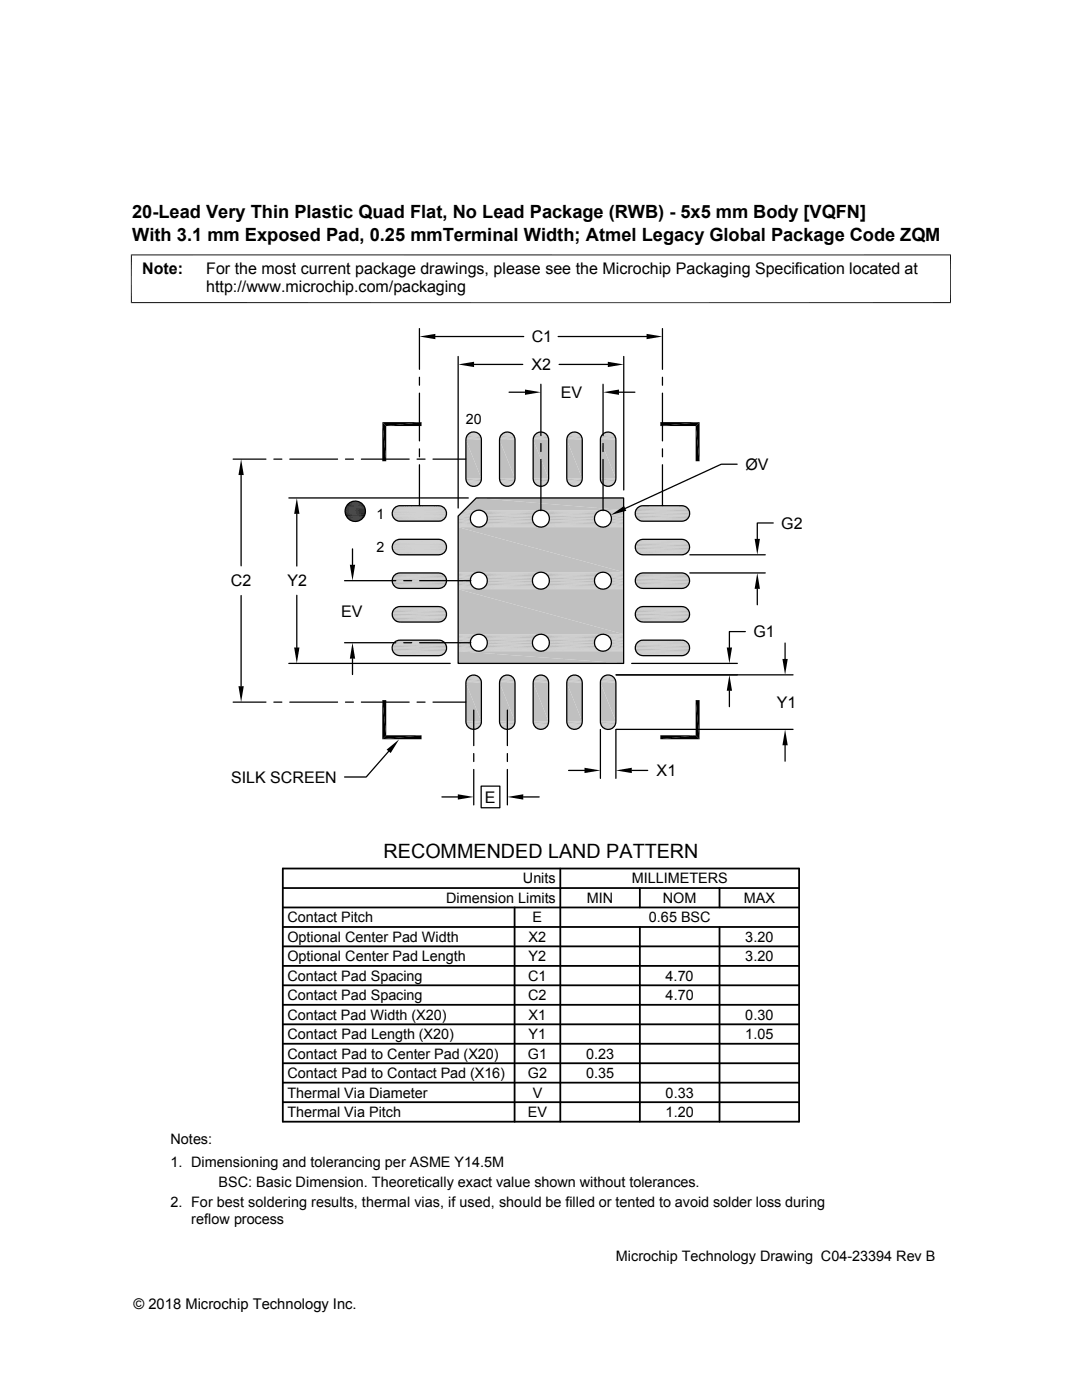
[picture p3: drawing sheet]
<svg xmlns="http://www.w3.org/2000/svg" width="216mm" height="279mm" viewBox="0 0 216 279" stroke-linecap="round" stroke-linejoin="round" font-family="sans-serif">
<g fill="#c0c0c0">
<path d="M94.1 86.3h.8z"/>
<path d="M94.4 86.2l.5 .1z"/>
<path d="M120.9 86.3h.9z"/>
<path d="M121.2 86.2l.6 .1z"/>
<path d="M114.2 86.3h.9z"/>
<path d="M114.5 86.2l.6 .1z"/>
<path d="M107.5 86.3h.9z"/>
<path d="M107.8 86.2l.6 .1z"/>
<path d="M100.8 86.3h.8z"/>
<path d="M101.1 86.2l.5 .1z"/>
<path d="M93.8 86.4l.3-.1 1.1 .1z"/>
<path d="M94.1 86.3l1.1 .1z"/>
<path d="M120.6 86.4l.3-.1 1.1 .1z"/>
<path d="M120.9 86.3l1.1 .1z"/>
<path d="M113.9 86.4l.3-.1 1.1 .1z"/>
<path d="M114.2 86.3l1.1 .1z"/>
<path d="M107.2 86.4l.3-.1 1.1 .1z"/>
<path d="M107.5 86.3l1.1 .1z"/>
<path d="M100.5 86.4l.3-.1 1.1 .1z"/>
<path d="M100.8 86.3l1.1 .1z"/>
<path d="M93.6 86.5l.2-.1 1.7 .1z"/>
<path d="M93.8 86.4h1.4l.3 .1z"/>
<path d="M120.4 86.5l.2-.1 1.7 .1z"/>
<path d="M120.6 86.4h1.4l.3 .1z"/>
<path d="M113.7 86.5l.2-.1 1.7 .1z"/>
<path d="M113.9 86.4h1.4l.3 .1z"/>
<path d="M107 86.5l.2-.1 1.7 .1z"/>
<path d="M107.2 86.4h1.4l.3 .1z"/>
<path d="M100.3 86.5l.2-.1 1.7 .1z"/>
<path d="M100.5 86.4h1.4l.3 .1z"/>
</g>
<path d="M93.4 86.6h2.3" fill="none" stroke="#c0c0c0" stroke-width=".21"/>
<path d="M100.1 86.6h2.3M106.8 86.6h2.3M113.5 86.6h2.3M120.2 86.6h2.3" fill="none" stroke="#c0c0c0" stroke-width=".2"/>
<path d="M93.2 86.8h2.6M99.9 86.8h2.6M106.6 86.8h2.6M113.3 86.8h2.7M120 86.8h2.7" fill="none" stroke="#c0c0c0" stroke-width=".23"/>
<path d="M93.1 87.1h2.9M99.8 87.1h2.9M106.5 87.1h2.9M113.2 87.1h2.9M119.9 87.1h2.9" fill="none" stroke="#c0c0c0" stroke-width=".25"/>
<path d="M93 87.3h3M99.7 87.3h3M106.4 87.3h3.1M113.1 87.3h3.1M119.8 87.3h3.1" fill="none" stroke="#c0c0c0" stroke-width=".28"/>
<path d="M93 87.6h3.1M99.7 87.6h3.1M106.4 87.6h3.1M113.1 87.6h3.1M119.8 87.6h3.1" fill="none" stroke="#c0c0c0" stroke-width=".3"/>
<g fill="#c0c0c0">
<path d="M119.8 87.8l3.1 7.7h-3.1z"/>
<path d="M119.8 87.8h3.1v7.7z"/>
<path d="M113.1 87.8l3.1 7.7h-3.1z"/>
<path d="M113.1 87.8h3.1v7.7z"/>
<path d="M106.4 87.8l3.1 7.7h-3.1z"/>
<path d="M106.4 87.8h3.1v7.7z"/>
<path d="M99.7 87.8l3.1 7.7h-3.1z"/>
<path d="M99.7 87.8h3.1v7.7z"/>
<path d="M93 87.8l3.1 7.7h-3.1z"/>
<path d="M93 87.8h3.1v7.7z"/>
</g>
<path d="M93 95.7h3.1M99.7 95.7h3.1M106.4 95.7h3.1M113.1 95.7h3.1M119.8 95.7h3.1" fill="none" stroke="#c0c0c0" stroke-width=".3"/>
<path d="M93 95.9h3M99.7 95.9h3M106.4 95.9h3.1M113.1 95.9h3.1M119.8 95.9h3.1" fill="none" stroke="#c0c0c0" stroke-width=".28"/>
<path d="M93.1 96.2h2.9M99.8 96.2h2.9M106.5 96.2h2.9M113.2 96.2h2.9M119.9 96.2h2.9" fill="none" stroke="#c0c0c0" stroke-width=".25"/>
<path d="M99.9 96.4h2.6M100.1 96.6h2.3M106.6 96.4h2.6M106.8 96.6h2.3M113.3 96.4h2.7M113.5 96.6h2.3M120 96.4h2.7M120.2 96.6h2.3" fill="none" stroke="#c0c0c0" stroke-width=".21"/>
<path d="M93.2 96.4h2.6" fill="none" stroke="#c0c0c0" stroke-width=".23"/>
<path d="M93.4 96.7h2.3" fill="none" stroke="#c0c0c0" stroke-width=".2"/>
<g fill="#c0c0c0">
<path d="M120.4 96.8l1.6 .1h-1.4z"/>
<path d="M120.4 96.8h1.9l-.3 .1z"/>
<path d="M113.7 96.8l1.6 .1h-1.4z"/>
<path d="M113.7 96.8h1.9l-.3 .1z"/>
<path d="M107 96.8l1.6 .1h-1.4z"/>
<path d="M107 96.8h1.9l-.3 .1z"/>
<path d="M100.3 96.8l1.6 .1h-1.4z"/>
<path d="M100.3 96.8h1.9l-.3 .1z"/>
<path d="M93.6 96.8l1.6 .1h-1.4z"/>
<path d="M93.6 96.8h1.9l-.3 .1z"/>
<path d="M120.6 96.9l1.2 .1z"/>
<path d="M120.6 96.9h1.4l-.2 .1z"/>
<path d="M113.9 96.9l1.2 .1z"/>
<path d="M113.9 96.9h1.4l-.2 .1z"/>
<path d="M107.2 96.9l1.2 .1z"/>
<path d="M107.2 96.9h1.4l-.2 .1z"/>
<path d="M100.5 96.9l1.1 .1z"/>
<path d="M100.5 96.9h1.4l-.3 .1z"/>
<path d="M93.8 96.9l1.1 .1z"/>
<path d="M93.8 96.9h1.4l-.3 .1z"/>
<path d="M120.9 97h.6z"/>
<path d="M120.9 97h.9z"/>
<path d="M114.2 97h.6z"/>
<path d="M114.2 97h.9z"/>
<path d="M107.5 97h.6z"/>
<path d="M107.5 97h.9z"/>
<path d="M100.8 97h.6z"/>
<path d="M100.8 97h.8z"/>
<path d="M94.1 97l.6 .1z"/>
<path d="M94.1 97h.8z"/>
</g>
<g fill="none" stroke="#c0c0c0" stroke-width=".2">
<path d="M78.3 102.4h10.8M78.3 102.5h10.8M78.3 102.3h10.8M78.3 109h10.8M78.3 102.7h10.8M78.3 109.1h10.8M78.3 109.3h10.8M78.3 109.4h10.8M78.3 102.1h10.8M78.3 108.8h10.8M78.3 102.8h10.8M78.3 109.5h10.8"/>
<path d="M78.3 108.7h10.7M78.3 109.7h10.7M78.3 102h10.7M78.3 103h10.7M78.4 103.1h10.6M78.4 109.8h10.6M78.4 101.8h10.6M78.4 108.5h10.6M78.4 110h10.5M78.4 108.4h10.5M78.4 103.3h10.5M78.4 101.7h10.5"/>
<path d="M78.5 101.6h10.3M78.5 108.3h10.3M78.5 103.4h10.3M78.5 110.1h10.3M78.6 108.2h10.2M78.6 110.2h10.2M78.6 103.5h10.2M78.6 101.5h10.2M78.7 108.1h9.9M78.7 103.6h9.9M78.7 110.3h9.9M78.7 101.4h9.9"/>
<path d="M78.8 110.4h9.8M78.8 117.1h9.8M78.8 114.7h9.8M78.8 108h9.8M78.8 101.3h9.8M78.8 103.7h9.8M79 101.2h9.4M79 107.9h9.4M79 103.8h9.4M79 110.5h9.4M79 110.6h9.3M79 117.3h9.4"/>
<path d="M79 114.5h9.4M79 107.8h9.3M79 101.1h9.4M79.2 101h8.9M79.2 107.7h8.9M79.2 103.9h8.9M79.2 110.6h8.9M79.2 114.4h8.9M79.2 110.7h8.9M79.2 117.4h8.9M79.3 103.9h8.8M79.5 101h8.3"/>
<path d="M79.5 104h8.3M79.5 107.6l8.3 .1M79.5 114.4h8.3M79.5 117.4h8.3M79.5 100.9h8.3M87.8 110.7h-8.3M127.3 103.7h9.8M127.3 101.2h9.8M127.3 110.4h9.8M127.3 117.1h9.8M127.3 108h9.8M127.3 114.7h9.8"/>
<path d="M127.5 103.9h9.4M127.5 110.6h9.4M127.5 117.3h9.4M127.5 101.1h9.4M127.5 107.8h9.4M127.5 114.5h9.4M127.7 101h8.9M127.7 107.7h8.9M127.7 114.4h8.9M127.7 104h8.9M127.7 110.7h8.9M127.7 117.4h8.9"/>
<path d="M128 100.9h8.3M128 107.6h8.3M128 114.4h8.3M128 104h8.3M128 110.7h8.3M128 117.4h8.3M78.8 123.8h9.8M78.8 130.5h9.8M78.8 121.4h9.8M78.8 128.1h9.8M79 124h9.4M79 130.7h9.4"/>
<path d="M79 121.2h9.4M79 127.9h9.4M79.2 121.1h8.9M79.2 127.8h8.9M79.2 124.1h8.9M79.2 130.8h8.9M79.5 121.1h8.3M79.5 127.8h8.3M79.5 124.1h8.3M79.5 130.8h8.3M127.3 123.8h9.8M127.3 130.5h9.8"/>
<path d="M127.3 121.4h9.8M127.3 128.1h9.8M127.5 124h9.4M127.5 130.7h9.4M127.5 121.2h9.4M127.5 127.9h9.4M127.7 121.1h8.9M127.7 127.8h8.9M127.7 124.1h8.9M127.7 130.8h8.9M128 121.1h8.3M128 127.8h8.3"/>
<path d="M128 124.1h8.3M128 130.8h8.3"/>
</g>
<g fill="none" stroke="#c0c0c0" stroke-width=".21">
<path d="M78.6 114.9h10.2M78.6 116.9h10.2M127.1 103.5h10.2M127.1 110.2h10.2M127.1 116.9h10.2M127.1 108.1h10.2M127.1 114.9h10.2M127.1 101.4h10.2M78.5 128.2h10.3M78.5 130.3h10.3M78.6 121.6h10.2M78.6 123.6h10.2"/>
<path d="M127.1 123.6h10.2M127.1 130.3h10.2M127.1 121.6h10.2M127.1 128.3h10.2"/>
</g>
<path d="M78.4 115.1h10.5M78.4 116.7h10.5M126.9 101.7h10.6M126.9 115.1h10.5M126.9 110h10.5M126.9 116.7h10.5M78.4 130.1h10.6M78.4 121.8h10.5M126.9 121.8h10.5M126.9 128.5h10.5" fill="none" stroke="#c0c0c0" stroke-width=".23"/>
<g fill="none" stroke="#c0c0c0" stroke-width=".28">
<path d="M78.3 115.6h10.8M78.3 116.2h10.8M78.3 116.4h10.7M78.3 115.3h10.7M126.7 102.2h10.9M126.7 102.8h10.9M126.8 108.9h10.8M126.8 115.6h10.8M126.8 109.5h10.8M126.8 116.2h10.8M126.8 103h10.8M126.8 101.9h10.8"/>
<path d="M126.8 109.7h10.7M126.8 116.4h10.7M126.8 115.3h10.7M78.3 129h10.8M78.3 129.6h10.8M78.3 122.3h10.8M78.3 122.9h10.8M78.3 129.9h10.8M78.3 128.7h10.8M78.3 122h10.7M126.8 122.3h10.8M126.8 129h10.8"/>
<path d="M126.8 122.9h10.8M126.8 129.3h10.8M126.8 122h10.7M126.8 128.7h10.7"/>
</g>
<path d="M78.3 115.9h10.8M126.7 102.5h10.9M126.8 109.2h10.8M126.8 115.9h10.8M78.3 129.3h10.8M78.3 122.6h10.8M126.8 122.6h10.8M126.8 129.6h10.8" fill="none" stroke="#c0c0c0" stroke-width=".3"/>
<path d="M126.8 108.6h10.7M126.9 103.3h10.6M126.9 108.4h10.5M78.3 123.1h10.7M78.4 128.5h10.6M78.4 123.4h10.5M126.8 123.1h10.7M126.8 129.9h10.7M126.9 123.4h10.5M126.9 130.1h10.5" fill="none" stroke="#c0c0c0" stroke-width=".25"/>
<g fill="#c0c0c0">
<path d="M120.9 134.7h.9z"/>
<path d="M121.2 134.7h.6z"/>
<path d="M114.2 134.8h.9z"/>
<path d="M114.5 134.7l.6 .1z"/>
<path d="M107.5 134.8h.9z"/>
<path d="M107.8 134.7l.6 .1z"/>
<path d="M100.8 134.8h.8z"/>
<path d="M101.1 134.7l.5 .1z"/>
<path d="M94.1 134.8h.8z"/>
<path d="M94.4 134.7l.5 .1z"/>
<path d="M120.6 134.9l.3-.2 1.1 .2z"/>
<path d="M120.9 134.7l1.1 .2z"/>
<path d="M113.9 134.9l.3-.1 1.1 .1z"/>
<path d="M114.2 134.8l1.1 .1z"/>
<path d="M107.2 134.9l.3-.1 1.1 .1z"/>
<path d="M107.5 134.8l1.1 .1z"/>
<path d="M100.5 134.9l.3-.1 1.1 .1z"/>
<path d="M100.8 134.8l1.1 .1z"/>
<path d="M93.8 134.9l.3-.1 1.1 .1z"/>
<path d="M94.1 134.8l1.1 .1z"/>
<path d="M120.4 135l.2-.1 1.7 .1z"/>
<path d="M120.6 134.9h1.4l.3 .1z"/>
<path d="M113.7 135l.2-.1 1.7 .1z"/>
<path d="M113.9 134.9h1.4l.3 .1z"/>
<path d="M107 135l.2-.1 1.7 .1z"/>
<path d="M107.2 134.9h1.4l.3 .1z"/>
<path d="M100.3 135l.2-.1 1.7 .1z"/>
<path d="M100.5 134.9h1.4l.3 .1z"/>
<path d="M93.6 135l.2-.1 1.6 .1z"/>
<path d="M93.8 134.9h1.4l.2 .1z"/>
</g>
<path d="M120.2 135.1h2.3" fill="none" stroke="#c0c0c0" stroke-width=".2"/>
<path d="M93.2 135.3h2.6M93.4 135.1h2.3M99.9 135.3h2.6M100.1 135.1h2.3M106.6 135.3h2.6M106.8 135.1h2.3M113.3 135.3h2.7M113.5 135.1h2.3" fill="none" stroke="#c0c0c0" stroke-width=".21"/>
<path d="M120 135.3h2.7" fill="none" stroke="#c0c0c0" stroke-width=".23"/>
<path d="M93.1 135.6h2.8M99.8 135.6h2.9M106.5 135.6h2.9M113.2 135.6h2.9M119.9 135.6h2.9" fill="none" stroke="#c0c0c0" stroke-width=".25"/>
<path d="M93 135.8h3M99.7 135.8h3M106.4 135.8h3.1M113.1 135.8h3.1M119.8 135.8h3.1" fill="none" stroke="#c0c0c0" stroke-width=".28"/>
<path d="M93 136.1h3.1M99.7 136.1h3.1M106.4 136.1h3.1M113.1 136.1h3.1M119.8 136.1h3.1" fill="none" stroke="#c0c0c0" stroke-width=".3"/>
<g fill="#c0c0c0">
<path d="M119.8 136.3l3.1 7.7h-3.1z"/>
<path d="M119.8 136.3h3.1v7.7z"/>
<path d="M113.1 136.3l3.1 7.7h-3.1z"/>
<path d="M113.1 136.3h3.1v7.7z"/>
<path d="M106.4 136.3l3.1 7.7h-3.1z"/>
<path d="M106.4 136.3h3.1v7.7z"/>
<path d="M99.7 136.3l3.1 7.7h-3.1z"/>
<path d="M99.7 136.3h3.1v7.7z"/>
<path d="M93 136.3l3.1 7.7h-3.1z"/>
<path d="M93 136.3h3.1v7.7z"/>
</g>
<path d="M93 144.1h3.1M99.7 144.1h3.1M106.4 144.1h3.1M113.1 144.1h3.1M119.8 144.1h3.1" fill="none" stroke="#c0c0c0" stroke-width=".3"/>
<path d="M93 144.4h3M99.7 144.4h3M106.4 144.4h3.1M113.1 144.4h3.1M119.8 144.4h3.1" fill="none" stroke="#c0c0c0" stroke-width=".28"/>
<path d="M93.1 144.7h2.8M99.8 144.7h2.9M106.5 144.7h2.9M113.2 144.7h2.9M119.9 144.7h2.9" fill="none" stroke="#c0c0c0" stroke-width=".25"/>
<path d="M93.2 144.9h2.6M99.9 144.9h2.6M106.6 144.9h2.6M113.3 144.9h2.7M120 144.9h2.7" fill="none" stroke="#c0c0c0" stroke-width=".23"/>
<path d="M93.4 145.2h2.3M100.1 145.2h2.3M106.8 145.2h2.3M113.5 145.2h2.3" fill="none" stroke="#c0c0c0" stroke-width=".2"/>
<path d="M120.2 145.2h2.3" fill="none" stroke="#c0c0c0" stroke-width=".21"/>
<g fill="#c0c0c0">
<path d="M113.7 145.2l1.6 .2h-1.4z"/>
<path d="M113.7 145.2h1.9l-.3 .2z"/>
<path d="M107 145.2l1.6 .2h-1.4z"/>
<path d="M107 145.2h1.9l-.3 .2z"/>
<path d="M100.3 145.2l1.6 .2h-1.4z"/>
<path d="M100.3 145.2h1.9l-.3 .2z"/>
<path d="M93.6 145.2l1.6 .2h-1.4z"/>
<path d="M93.6 145.2h1.8l-.2 .2z"/>
<path d="M120.4 145.3l1.6 .1h-1.4z"/>
<path d="M120.4 145.3h1.9l-.3 .1z"/>
<path d="M113.9 145.4l1.2 .1z"/>
<path d="M113.9 145.4h1.4l-.2 .1z"/>
<path d="M107.2 145.4l1.2 .1z"/>
<path d="M107.2 145.4h1.4l-.2 .1z"/>
<path d="M100.5 145.4l1.1 .1z"/>
<path d="M100.5 145.4h1.4l-.3 .1z"/>
<path d="M93.8 145.4l1.1 .1z"/>
<path d="M93.8 145.4h1.4l-.3 .1z"/>
<path d="M120.6 145.4l1.2 .1z"/>
<path d="M120.6 145.4h1.4l-.2 .1z"/>
<path d="M114.2 145.5h.6z"/>
<path d="M114.2 145.5h.9z"/>
<path d="M107.5 145.5h.6z"/>
<path d="M107.5 145.5h.9z"/>
<path d="M100.8 145.5h.6z"/>
<path d="M100.8 145.5h.8z"/>
<path d="M94.1 145.5h.6z"/>
<path d="M94.1 145.5h.8z"/>
<path d="M120.9 145.5l.6 .1z"/>
<path d="M120.9 145.5h.9z"/>
<path d="M95 99.4l29.4 2.4h-31.8z"/>
<path d="M95 99.4h29.4v2.4z"/>
</g>
<g fill="none" stroke="#c0c0c0" stroke-width=".2">
<path d="M91.4 102.9h2.6M91.4 103.1h2.5M91.4 104.9h3.4M91.4 105.1h3.7M91.4 105.2h4M92.3 102.1h2.5M92.4 101.9h2.7M92.5 101.8h2.9M95.7 105.2h12.1M95.7 101.8h12.1M96 105.1h11.5M96 101.9h11.5"/>
<path d="M96.3 102.1h10.9M96.3 104.9h10.9M108.1 101.8h12.1M108.1 105.2h12.1M108.4 105.1h11.4M108.4 101.9h11.4M108.7 102.1h10.8M108.7 104.9h10.8M120.5 105.2h3.9M120.5 101.8h3.9M120.8 101.9h3.6M120.8 105.1h3.6"/>
<path d="M121.1 102.1h3.3M121.1 104.9h3.3"/>
</g>
<path d="M91.4 104.8h3.1M92.1 102.3h2.4M96.6 102.3h10.3M96.6 104.8h10.3M108.9 102.3h10.4M108.9 104.8h10.4M121.3 104.8h3.1M121.3 102.3h3.1" fill="none" stroke="#c0c0c0" stroke-width=".21"/>
<path d="M91.4 104.5h2.9M91.8 102.5h2.5M96.8 102.5h9.9M96.8 104.5h9.9M109.2 104.5h9.9M109.2 102.5h9.9M121.6 102.5h2.8M121.6 104.5h2.8" fill="none" stroke="#c0c0c0" stroke-width=".25"/>
<path d="M91.4 104.3h2.7M91.5 102.8h2.6M97 104.3h9.5M97 102.8h9.5M109.4 102.8h9.5M109.4 104.3h9.5M121.8 102.8h2.6M121.8 104.3h2.6" fill="none" stroke="#c0c0c0" stroke-width=".28"/>
<path d="M91.4 104h2.6M97.1 104h9.2M97.1 103h9.2M109.5 104h9.2M109.5 103h9.2M121.9 104h2.5M121.9 103h2.5" fill="none" stroke="#c0c0c0" stroke-width=".3"/>
<path d="M91.4 103.3h2.5M91.4 103.7h2.5M97.2 103.3h9.1M97.2 103.7h9.1M109.6 103.7h9M109.6 103.3h9M122 103.7h2.4M122 103.3h2.4" fill="none" stroke="#c0c0c0" stroke-width=".32"/>
<g fill="#c0c0c0">
<path d="M91.4 105.2l33 9h-33z"/>
<path d="M91.4 105.2h33v9z"/>
</g>
<g fill="none" stroke="#c0c0c0" stroke-width=".2">
<path d="M91.4 114.2h4M91.4 114.3h3.7M91.4 114.4h3.4M91.4 117.3h3.4M91.4 117.5h3.7M91.4 117.5h4M95.7 117.5h12.1M95.7 114.2h12.1M96 117.5h11.5M96 114.3h11.5M96.3 114.4h10.9M96.3 117.3h10.9"/>
<path d="M108.1 114.2h12.1M108.1 117.5h12.1M108.4 117.5h11.4M108.4 114.3h11.4M108.7 114.4h10.8M108.7 117.3h10.8M120.5 117.5h3.9M120.5 114.2h3.9M120.8 114.3h3.6M120.8 117.5h3.6M121.1 114.4h3.3M121.1 117.3h3.3"/>
</g>
<path d="M91.4 114.6h3.1M91.4 117.1h3.1M96.6 114.6h10.3M96.6 117.1h10.3M108.9 114.6h10.4M108.9 117.1h10.4M121.3 117.1h3.1M121.3 114.6h3.1" fill="none" stroke="#c0c0c0" stroke-width=".21"/>
<path d="M91.4 114.9h2.9M91.4 116.9h2.9M96.8 114.9h9.9M96.8 116.9h9.9M109.2 116.9h9.9M109.2 114.9h9.9M121.6 114.9h2.8M121.6 116.9h2.8" fill="none" stroke="#c0c0c0" stroke-width=".25"/>
<path d="M91.4 115.1h2.7M91.4 116.6h2.7M97 116.6h9.5M97 115.1h9.5M109.4 115.1h9.5M109.4 116.6h9.5M121.8 115.1h2.6M121.8 116.6h2.6" fill="none" stroke="#c0c0c0" stroke-width=".28"/>
<path d="M91.4 115.4h2.6M91.4 116.4h2.6M97.1 116.4h9.2M97.1 115.4h9.2M109.5 116.4h9.2M109.5 115.4h9.2M121.9 116.4h2.5M121.9 115.4h2.5" fill="none" stroke="#c0c0c0" stroke-width=".3"/>
<path d="M91.4 115.7h2.5M91.4 116h2.5M97.2 115.7h9.1M97.2 116h9.1M109.6 116h9M109.6 115.7h9M122 116h2.4M122 115.7h2.4" fill="none" stroke="#c0c0c0" stroke-width=".32"/>
<g fill="#c0c0c0">
<path d="M91.4 117.6l33 9h-33z"/>
<path d="M91.4 117.6h33v9z"/>
</g>
<g fill="none" stroke="#c0c0c0" stroke-width=".2">
<path d="M91.4 126.6h4M91.4 126.7h3.7M91.4 126.8h3.4M91.4 129.7h3.4M91.4 129.8h3.7M91.4 129.9h4M95.7 129.9h12.1M95.7 126.6h12.1M96 129.8h11.5M96 126.7h11.5M96.3 126.8h10.9M96.3 129.7h10.9"/>
<path d="M108.1 126.6h12.1M108.1 129.9h12.1M108.4 129.8h11.4M108.4 126.7h11.4M108.7 126.8h10.8M108.7 129.7h10.8M120.5 129.9h3.9M120.5 126.6h3.9M120.8 126.7h3.6M120.8 129.8h3.6M121.1 126.8h3.3M121.1 129.7h3.3"/>
</g>
<path d="M91.4 127h3.1M91.4 129.5h3.1M96.6 127h10.3M96.6 129.5h10.3M108.9 127h10.4M108.9 129.5h10.4M121.3 129.5h3.1M121.3 127h3.1" fill="none" stroke="#c0c0c0" stroke-width=".21"/>
<path d="M91.4 127.3h2.9M91.4 129.3h2.9M96.8 127.3h9.9M96.8 129.3h9.9M109.2 129.3h9.9M109.2 127.3h9.9M121.6 127.3h2.8M121.6 129.3h2.8" fill="none" stroke="#c0c0c0" stroke-width=".25"/>
<path d="M91.4 127.5h2.7M91.4 129h2.7M97 129h9.5M97 127.5h9.5M109.4 127.5h9.5M109.4 129h9.5M121.8 127.5h2.6M121.8 129h2.6" fill="none" stroke="#c0c0c0" stroke-width=".28"/>
<path d="M91.4 127.8h2.6M91.4 128.7h2.6M97.1 128.7h9.2M97.1 127.8h9.2M109.5 128.7h9.2M109.5 127.8h9.2M121.9 128.7h2.5M121.9 127.8h2.5" fill="none" stroke="#c0c0c0" stroke-width=".3"/>
<path d="M91.4 128.1h2.5M91.4 128.4h2.5M97.2 128.1h9.1M97.2 128.4h9.1M109.6 128.4h9M109.6 128.1h9M122 128.4h2.4M122 128.1h2.4" fill="none" stroke="#c0c0c0" stroke-width=".32"/>
<g fill="#c0c0c0">
<path d="M91.4 130l33 2.4h-33z"/>
<path d="M91.4 130h33v2.4z"/>
</g>
<g fill="none" stroke="#000" stroke-width=".25">
<path d="M83.7 65.6v8.1M83.7 75.3v1.6M83.7 78.5v9.5M86.9 67.2h17.6M91.4 71.1v30.3M94.6 72.7h9.7M101.6 78.3h3.2M107.9 76.7v10.2M111.4 67.2h17.6M111.6 72.7h9.7M120.3 76.7v10.2M123.5 78.3h3.2"/>
<path d="M124.5 71.1v26.7M132.2 65.6v8.1M132.2 75.3v1.6M132.2 78.5v9.5M46.5 91.6h6.6M48.1 94.8v18.1M54.7 91.6h1.5M57.6 99.4h35.9M57.8 91.6h9.6M68.9 91.6h1.6M72.1 91.6h9.5M83.2 91.6h1.6"/>
<path d="M83.7 89.6v1.6M83.7 92.8v8.1M86.4 91.6h6.5M93.4 86.6a1.54 1.54 0 0 1 1.7-.3 1.54 1.54 0 0 1 1 1.5v7.7a1.55 1.55 0 0 1-1.6 1.6 1.55 1.55 0 0 1-1.5-1.6v-7.7l.1-.7zM95 99.4h29.4v33h-33v-29.4zM100.2 86.6a1.54 1.54 0 0 1 1.6-.3 1.54 1.54 0 0 1 1 1.5v7.7a1.55 1.55 0 0 1-1.6 1.6 1.55 1.55 0 0 1-1.5-1.6v-7.7l.1-.7zM106.9 86.6a1.54 1.54 0 0 1 1.7-.3 1.54 1.54 0 0 1 .9 1.5v7.7a1.55 1.55 0 0 1-1.6 1.6 1.55 1.55 0 0 1-1.5-1.6v-7.7l.1-.7zM107.9 88.5v1.6M107.9 91.7v10.2M113.6 86.6a1.55 1.55 0 0 1 1.7-.2 1.55 1.55 0 0 1 .9 1.4v7.7a1.55 1.55 0 0 1-1.6 1.6 1.55 1.55 0 0 1-1.5-1.6v-7.7l.1-.7zM120.3 86.6a1.55 1.55 0 0 1 1.7-.2 1.55 1.55 0 0 1 .9 1.4v7.7a1.55 1.55 0 0 1-1.6 1.6 1.55 1.55 0 0 1-1.5-1.6v-7.7l.2-.7zM120.3 88.5v1.6"/>
<path d="M120.3 91.7v10.2M132.2 89.6v1.6M132.2 92.8v8.1M147.1 92.6h-3.2l-19.1 8.9M48.1 118.9v18M59.2 102.6v10.4M59.2 118.8v10.4M68.7 115.9h10.3M70.3 109.5v3.2M78.8 114.7l1-.4h7.7a1.55 1.55 0 0 1 1.6 1.6 1.55 1.55 0 0 1-1.6 1.5h-7.7a1.55 1.55 0 0 1-1.4-1 1.55 1.55 0 0 1 .4-1.7zM78.8 108l1-.4h7.7a1.55 1.55 0 0 1 1.6 1.6 1.55 1.55 0 0 1-1.6 1.5h-7.7a1.54 1.54 0 0 1-1.4-1 1.54 1.54 0 0 1 .4-1.7zM78.8 101.3l1-.4h7.7a1.55 1.55 0 0 1 1.6 1.6 1.55 1.55 0 0 1-1.6 1.5h-7.7a1.54 1.54 0 0 1-1.4-1 1.54 1.54 0 0 1 .4-1.7z"/>
<path d="M80.6 115.9h1.5M83.7 115.9h10.3M127.1 101.5l.3-.3 .9-.3h7.7a1.55 1.55 0 0 1 1.6 1.6 1.55 1.55 0 0 1-1.6 1.5h-7.7a1.54 1.54 0 0 1-1.4-.8 1.54 1.54 0 0 1 .2-1.7zM127.1 115l.3-.4 .9-.3h7.7a1.55 1.55 0 0 1 1.6 1.6 1.55 1.55 0 0 1-1.6 1.5h-7.7a1.55 1.55 0 0 1-1.4-.8 1.55 1.55 0 0 1 .2-1.6zM127.1 108.3l.3-.4 .9-.3h7.7a1.55 1.55 0 0 1 1.6 1.6 1.55 1.55 0 0 1-1.6 1.5h-7.7a1.54 1.54 0 0 1-1.4-.8 1.54 1.54 0 0 1 .2-1.6zM137.6 114.3h15.1M137.6 110.7h15.1M151.1 117.5v3.2M154.3 104.4h-3.2v3.1M57.6 132.4h32.2M68.7 128.3h10.3M70.3 131.4v3.2"/>
<path d="M78.8 128.1l1-.3h7.7a1.55 1.55 0 0 1 1.6 1.5 1.55 1.55 0 0 1-1.6 1.6h-7.7a1.55 1.55 0 0 1-1.5-1.1 1.55 1.55 0 0 1 .5-1.7zM78.8 121.4l1-.3h7.7a1.55 1.55 0 0 1 1.6 1.5 1.55 1.55 0 0 1-1.6 1.5h-7.7a1.55 1.55 0 0 1-1.4-1 1.55 1.55 0 0 1 .4-1.7zM80.6 128.3h1.5M83.7 128.3h10.3M93.6 135a1.54 1.54 0 0 1 1.6-.1 1.54 1.54 0 0 1 .9 1.4v7.7a1.55 1.55 0 0 1-1.6 1.6 1.55 1.55 0 0 1-1.5-1.6v-7.7l.2-.9zM100.3 135a1.54 1.54 0 0 1 1.6-.1 1.54 1.54 0 0 1 .9 1.4v7.7a1.55 1.55 0 0 1-1.6 1.6 1.55 1.55 0 0 1-1.5-1.6v-7.7l.2-.9zM107 135a1.55 1.55 0 0 1 1.6-.1 1.55 1.55 0 0 1 .9 1.4v7.7a1.55 1.55 0 0 1-1.6 1.6 1.55 1.55 0 0 1-1.5-1.6v-7.7l.2-.9zM113.7 135a1.55 1.55 0 0 1 1.6-.1 1.55 1.55 0 0 1 .9 1.4v7.7a1.55 1.55 0 0 1-1.6 1.6 1.55 1.55 0 0 1-1.5-1.6v-7.7l.3-.9zM120.4 135a1.55 1.55 0 0 1 1.7-.1 1.55 1.55 0 0 1 .8 1.4v7.7a1.55 1.55 0 0 1-1.6 1.6 1.55 1.55 0 0 1-1.5-1.6v-8.1zM122.9 134.7h35.3M126 132.4h21.1M127.1 121.7l.3-.4 .9-.2h7.7a1.55 1.55 0 0 1 1.6 1.5 1.55 1.55 0 0 1-1.6 1.5h-7.7a1.55 1.55 0 0 1-1.4-.8 1.55 1.55 0 0 1 .2-1.6z"/>
<path d="M127.1 128.4l.9-.6h8a1.55 1.55 0 0 1 1.6 1.5 1.55 1.55 0 0 1-1.6 1.6h-7.7a1.55 1.55 0 0 1-1.4-.9 1.55 1.55 0 0 1 .2-1.6zM145.5 137.9v3.1M148.7 126h-3.2v3.2M156.7 128.3v3.2M46.5 140.1h6.6M54.7 140.1h1.5M57.8 140.1h9.6M68.9 140.1h1.6M72.1 140.1h9.5M77.6 149.9l-4.5 5.2h-4.4M83.2 140.1h1.6M86.4 140.1h6.5"/>
<path d="M88.2 159h3.2M94.5 141.7v7.1M94.5 150.4v1.6M94.5 153.6v7M96 156.9h3.7v4.3h-3.7zM101.2 141.7v7.1M101.2 150.4v1.6M101.2 153.6v7M104.4 159h3.2M113.5 153.8h3.1M119.8 145.6v9.7M126.1 153.8h3.1"/>
<path d="M156.7 148.7v3.2M158.2 145.6h-35.3v9.7"/>
<circle cx="70.9" cy="102" r="2.03"/>
<circle cx="95.5" cy="115.9" r="1.7"/>
<circle cx="95.5" cy="103.5" r="1.7"/>
<circle cx="107.9" cy="115.9" r="1.7"/>
<circle cx="107.9" cy="103.5" r="1.7"/>
<circle cx="120.3" cy="103.5" r="1.7"/>
<circle cx="120.3" cy="115.9" r="1.7"/>
<circle cx="95.5" cy="128.3" r="1.7"/>
<circle cx="107.9" cy="128.3" r="1.7"/>
<circle cx="120.3" cy="128.3" r="1.7"/>
</g>
<g fill="none" stroke="#000" stroke-width=".36">
<path d="M56.4 177.2h103M56.4 173.3h103v50.6h-103zM111.8 173.3v50.6M127.7 177.2v3.9M143.6 177.2v3.9M56.4 181.1h103M56.4 188.9h103M56.4 185h103M56.4 192.8h103M56.4 196.6h103M102.7 181.1v42.8M127.7 185v38.9"/>
<path d="M143.6 185v38.9M56.4 200.5h103M56.4 204.4h103M56.4 212.2h103M56.4 208.3h103M56.4 220h103M56.4 216.1h103"/>
</g>
<g fill="#000">
<path d="M83.7 67.2l3.2-.6v1.1zM91.4 72.7l3.2-.5v1.1zM104.8 77.7l3.1 .6-3.1 .5zM121.3 72.2l3.2 .5-3.2 .6zM120.3 78.3l3.2-.6v1.1zM129 66.6l3.2 .6-3.2 .5zM48.1 91.6l.5 3.2h-1zM76.3 84.2l.8 7.9h-.8zM76.3 84.2h7.8l-7 .8zM76.3 84.2l.8 .8v7.1zM77.1 85l7-.8v.8zM131.8 84.2h7.8l-7.8 .8z"/>
<path d="M131.8 85l7.8-.8-.8 .8zM138.8 85l.8 7.1h-.8zM138.8 85l.8-.8v7.9zM59.2 99.4l.6 3.2h-1.1zM69.8 112.7h1.1l-.6 3.2zM69.9 103.8l1.8 .1zM70.1 100.2l1.8 .1zM70.1 103.9h1.4zM70.1 103.9h1.6zM70.1 100.2h1.6zM70.2 100.1l1.5 .1zM70.2 103.9l1.2 .1z"/>
<path d="M70.2 103.9h1.3zM70.2 100.1h1.3zM70.4 100.1h1.1zM70.4 104l.7 .1zM70.4 104h1zM70.4 100.1h1zM70.6 100l.8 .1zM70.6 104.1h.5zM70.6 100h.5zM121.9 102.8l2.6-1.8 .5 .9zM151.1 114.3l.5 3.2h-1zM150.6 107.5h1l-.5 3.2z"/>
<path d="M47.6 136.9h1l-.5 3.2zM58.7 129.2h1.1l-.6 3.2zM70.3 128.3l.6 3.1h-1.1zM138.8 139.7l.8 7.8-.8-.8zM138.8 139.7h.8v7.8zM145.5 134.7l.6 3.2h-1.1zM145 129.2h1.1l-.6 3.2zM156.1 131.5h1.1l-.5 3.2zM76.3 139.7l.8 7-.8 .8zM76.3 139.7h.8v7zM77.2 149.6l2.5-2-1.7 2.7zM76.3 147.5l7.8-.8v.8z"/>
<path d="M76.3 147.5l.8-.8h7zM91.4 158.5l3.1 .5-3.1 .6zM101.2 159l3.2-.5v1.1zM116.6 153.2l3.2 .6-3.2 .5zM122.9 153.8l3.2-.6v1.1zM131.8 146.7h7l-7 .8zM131.8 147.5l7-.8 .8 .8zM156.7 145.6l.5 3.1h-1.1z"/>
</g>
<g fill="none" stroke="#000" stroke-width=".2">
<path d="M26.1 50.9h163.7M26.2 50.8v9.7M189.7 50.8v9.7M26.1 60.4h163.7M68.9 102.1h4M68.9 102.3h4M68.9 101.7h4M68.9 101.5h4M68.9 102.5h4M68.9 102.7h3.9M68.9 101.4h3.9M69 101.2h3.8"/>
<path d="M69 102.9h3.8M69.1 103h3.6M69.1 101h3.6M69.2 103.2h3.4M69.2 100.9h3.4M69.3 103.4h3.2M69.3 100.7h3.2M69.4 103.5h3M69.4 100.6h3M69.6 100.4h2.6M69.6 103.6h2.6M69.7 100.3h2.4"/>
<path d="M69.7 103.7h2.4M69.9 103.8h2M69.9 100.2h2"/>
</g>
<path d="M68.9 101.9h4" fill="none" stroke="#000" stroke-width=".21"/>
<text font-size="3.9" x="76.5" y="171.1">RECOMMENDED LAND PATTERN</text>
<g font-size="3.6">
<text x="26.4" y="43.5">20-Lead Very Thin Plastic Quad Flat, No Lead Package (RWB) - 5x5 mm Body [VQFN]</text>
<text x="26.4" y="48">With 3.1 mm Exposed Pad, 0.25 mmTerminal Width; Atmel Legacy Global Package Code ZQM</text>
</g>
<g font-size="3.2">
<text x="28.4" y="54.6">Note:</text>
<text x="41.1" y="58.3">http://www.microchip.com/packaging</text>
<text x="41.1" y="54.6">For the most current package drawings, please see the Microchip Packaging Specification located at</text>
<text x="106.1" y="68.3">C1</text>
<text x="106.1" y="73.9">X2</text>
<text x="111.9" y="79.4">EV</text>
<text x="148.7" y="93.7">ØV</text>
<text x="155.9" y="105.5">G2</text>
<text x="46.1" y="117">C2</text>
<text x="57.3" y="117">Y2</text>
<text x="68.1" y="123.2">EV</text>
<text x="150.3" y="127.2">G1</text>
<text x="155" y="141.3">Y1</text>
<text x="131" y="154.9">X1</text>
<text x="46.1" y="156.2">SILK SCREEN</text>
<text x="96.8" y="160.2">E</text>
</g>
<g font-size="2.9">
<text x="104.3" y="176.3">Units</text>
<text x="126" y="176.3">MILLIMETERS</text>
<text x="57.3" y="184.1">Contact Pitch</text>
<text x="89" y="180.2">Dimension Limits</text>
<text x="106.3" y="184.1">E</text>
<text x="117.1" y="180.2">MIN</text>
<text x="129.5" y="184.1">0.65 BSC</text>
<text x="132.3" y="180.2">NOM</text>
<text x="148.4" y="180.2">MAX</text>
<text x="57.3" y="188">Optional Center Pad Width</text>
<text x="57.3" y="191.9">Optional Center Pad Length</text>
<text x="105.5" y="191.9">Y2</text>
<text x="105.5" y="188">X2</text>
<text x="148.7" y="191.9">3.20</text>
<text x="148.7" y="188">3.20</text>
<text x="57.3" y="195.7">Contact Pad Spacing</text>
<text x="105.4" y="195.7">C1</text>
<text x="132.8" y="195.7">4.70</text>
<text x="57.3" y="199.6">Contact Pad Spacing</text>
<text x="57.3" y="203.5">Contact Pad Width (X20)</text>
<text x="105.4" y="199.6">C2</text>
<text x="105.5" y="203.5">X1</text>
<text x="132.8" y="199.6">4.70</text>
<text x="148.7" y="203.5">0.30</text>
<text x="57.3" y="207.4">Contact Pad Length (X20)</text>
<text x="105.5" y="207.4">Y1</text>
<text x="148.7" y="207.4">1.05</text>
<text x="57.3" y="211.3">Contact Pad to Center Pad (X20)</text>
<text x="57.3" y="215.2">Contact Pad to Contact Pad (X16)</text>
<text x="105.3" y="211.3">G1</text>
<text x="105.3" y="215.2">G2</text>
<text x="116.9" y="211.3">0.23</text>
<text x="116.9" y="215.2">0.35</text>
<text x="57.3" y="219.1">Thermal Via Diameter</text>
<text x="106.3" y="219.1">V</text>
<text x="132.8" y="219.1">0.33</text>
<text x="57.3" y="222.9">Thermal Via Pitch</text>
<text x="105.3" y="222.9">EV</text>
<text x="132.8" y="222.9">1.20</text>
<text x="34" y="228.3">Notes:</text>
<text x="34" y="232.9">1. Dimensioning and tolerancing per ASME Y14.5M</text>
<text x="43.6" y="236.9">BSC: Basic Dimension. Theoretically exact value shown without tolerances.</text>
<text x="34" y="241">2. For best soldering results, thermal vias, if used, should be filled or tented to avoid solder loss during</text>
<text x="38.1" y="244.3">reflow process</text>
<text x="122.9" y="251.7">Microchip Technology Drawing C04-23394 Rev B</text>
<text x="26.6" y="261.3">© 2018 Microchip Technology Inc.</text>
</g>
<g font-size="2.8">
<text x="92.9" y="84.6">20</text>
<text x="75.1" y="103.5">1</text>
<text x="75.1" y="110.2">2</text>
</g>
</svg>
